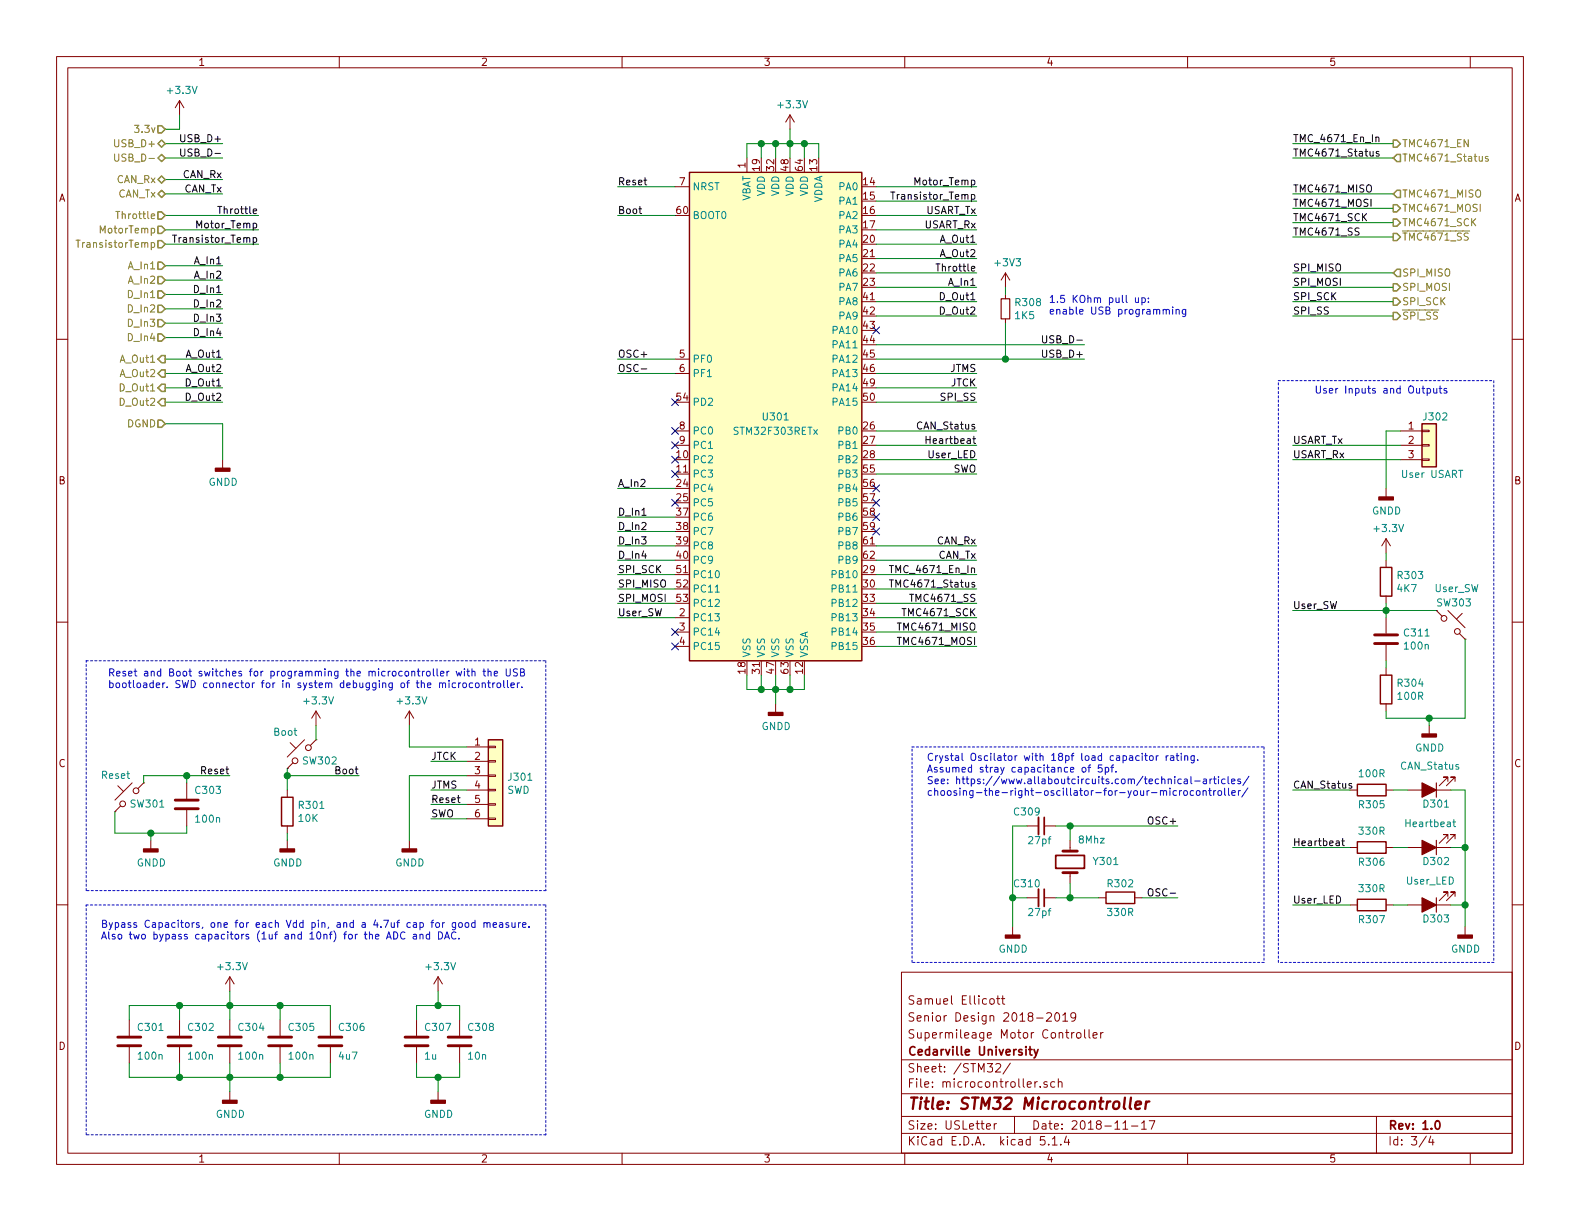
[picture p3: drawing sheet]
<svg xmlns="http://www.w3.org/2000/svg" width="279mm" height="216mm" viewBox="0 0 279 216" stroke-linecap="round" stroke-linejoin="round" font-family="sans-serif">
<g fill="none" stroke="#840000" stroke-width=".18">
<path d="M10 10h259.4v195.9h-259.4zM12 12h255.4v191.9h-255.4zM31.7 17.8v2.5M31.7 17.8l-.7 1.3M31.7 17.8l.8 1.3M60 10v2M110 10v2M160 10v2M210 10v2M260 10v2M119.4 33h2.5M132.1 27.9v2.6"/>
<path d="M139.7 20.3l-.8 1.3M139.7 20.3v2.6M139.7 20.3l.8 1.3M10 60h2M177.8 48.3v2.5M177.8 52.1v.7M177.8 56.4v.8M177.8 48.3l-.8 1.2M177.8 48.3l.8 1.2M267.4 60h2M119.4 76.2h2.5M119.4 78.7h2.5"/>
<path d="M119.4 63.5h2.5M119.4 66h2.5M247.6 76.2h3.9M247.6 78.7h3.9M251.5 78.6h1.2v.3h-1.2zM251.5 76.1h1.2v.2h-1.2zM39.4 81.3v1.5M245.1 86.4v1.5M245.1 95.3v2.5M245.1 99.1v1.2M245.1 95.3l-.8 1.2M245.1 95.3l.8 1.2"/>
<path d="M247.6 81.3h3.9M251.5 81.2h1.2v.2h-1.2zM10 110h2M119.4 109.2h2.5M119.4 111.8h2.5M119.4 114.3h2.5M245.1 105.4v1.3M245.1 109.2v2.8M245.1 114v2.8M245.1 118.1v1.3M254 108l1 1M254 108h.1"/>
<path d="M256 108l3.1 3M258.1 112l1 1M258.6 108.5l-1 1M259.1 113h.1M267.4 110h2M20.8 138.9l1 1.1M23.4 138.4l-3.1 3.1M25.4 138.4l-1 1M25.4 138.4h.1M33 138.4v2.8M50.8 135.9h.1M50.8 139.7v1.3"/>
<path d="M51.3 131.3l1 1M51.8 134.9l-1 1M53.8 130.8l-3 3.1M55.9 130.8l-1 1M55.9 130.8h.1M55.9 125.7l-.8 1.3M55.9 125.7v2.6M55.9 125.7l.7 1.3M72.4 125.7l-.8 1.3M72.4 125.7v2.6M72.4 125.7l.8 1.3M82.5 132.1h3.9"/>
<path d="M82.5 134.6h3.9M82.5 137.2h3.9M82.5 139.7h3.9M86.4 139.6h1.2v.2h-1.2zM86.4 137h1.2v.3h-1.2zM86.4 134.5h1.2v.2h-1.2zM86.4 132h1.2v.2h-1.2zM137.2 124.5v1.5M238.8 139.7h1.2M245.1 124.5v1.2M245.1 139.7h1.3M248.9 139.7h7.6"/>
<path d="M252.7 128.3v1.5M256 138.2v-.8h-.7h.7l-1.5 1.5M257.3 138.2v-.8h-.8h.8l-1.5 1.5M10 160h2M20.3 143.5h.1M21.3 142.5l-1 1M26.7 148.6v1.5M33 143.3v2.8M50.8 146.1v1.2M50.8 148.6v1.5M72.4 148.6v1.5M82.5 142.2h3.9"/>
<path d="M82.5 144.8h3.9M86.4 144.7h1.2v.2h-1.2zM86.4 142.1h1.2v.3h-1.2zM181.6 158.8h2M181.6 146.1h2M184.7 158.8h2M184.7 146.1h2M189.2 148.6v1.9M189.2 154.3v1.9M194.3 158.8h1.3M200.7 158.8h1.2M238.8 149.9h1.2"/>
<path d="M245.1 149.9h1.3M248.9 149.9h7.6M256 158.5v-.8h-.7h.7l-1.5 1.6M256 148.3v-.7h-.7h.7l-1.5 1.5M257.3 158.5v-.8h-.8h.8l-1.5 1.6M257.3 148.3v-.7h-.8h.8l-1.5 1.5M267.4 160h2M40.6 172.7v2.6M40.6 172.7l-.7 1.3M40.6 172.7l.8 1.3M77.5 172.7v2.6M77.5 172.7l-.8 1.3"/>
<path d="M77.5 172.7l.7 1.3M159.4 171.9h108v32h-108zM175.1 176.7l.2-.1 .4 .1v.7l-.2 .2-.4-.2zM176.2 176.6h.6M176.5 176.1v1.3l.3 .2M177.1 176.6h.6M177.3 176.1v1.3l.4 .2M179.1 163.8v1.6M185.1 179.2l.2-.1h.3l.3 .1 .1 .3-1 1.1h1M186.7 179.1h.2a.8 .8 0 0 1 .5 .7 .8 .8 0 0 1-.5 .8 1 1 0 0 1-.2-1.5zM187.9 179.5l.5-.4v1.5M190.2 179.7l-.3 .3-.4-.1-.1-.2v-.4l.1-.2h.4l.2 .1a1.19 1.19 0 0 1-.2 1.3l-.4 .1"/>
<path d="M238.8 160h1.2M245.1 160h1.3M248.9 160h7.6M259.1 163.8v1.6M22.9 180.3v2.8M22.9 185.2v2.8M31.7 180.3v2.8M31.7 185.2v2.8M40.6 180.3v2.8M40.6 185.2v2.8M40.6 193v1.6M49.5 180.3v2.8"/>
<path d="M49.5 185.2v2.8M58.4 180.3v2.8M58.4 185.2v2.8M73.7 180.3v2.8M73.7 185.2v2.8M77.5 193v1.6M81.3 180.3v2.8M81.3 185.2v2.8M159.4 197.4h108M159.4 193.4h108M159.4 187.4h108M174.4 199.2l.8-.2-.1-.2-.4-.1-.3 .2 .1 .7h.6"/>
<path d="M175.8 198.7v1M176.1 188.2l.2-.1h.4l.2 .1 .1 .3-1 1.1h1M176.2 198.7l-.3 .1-.1 .2M178.7 188l-1.3 1.9M179.4 197.4v3M183.4 191.3l-.4 .2M183.9 192.1v.2M185.2 191.3a.37 .37 0 0 0-.6 .2l.1 .2 .5 .1v.2l-.2 .3-.4-.1M186.5 191.3h-.4l-.3 .2 .1 .6 .2 .2 .4-.1M187.1 191.4l.1-.1a.37 .37 0 0 1 .6 .2v.8M187.1 190.8v1.5M187.9 180.6h.9"/>
<path d="M189.9 182.6l-.4 .3M190.4 182.7l.3-.1 .4 .1v.7l-.2 .2-.5-.2zM191.8 182.1v1.3l.2 .2M192.6 182.1v1.3l.2 .2M193.3 183.1l.7-.2-.1-.2-.4-.1-.2 .2 .1 .7h.5M194.6 182.6v1M195.1 182.6l-.5 .3M198.6 199.7h.8M200.1 199.1h1.1M201.9 198.6l.4-.4v1.5M201.9 199.7h.8M203.2 198.2h1l-.6 1.5"/>
<path d="M243.4 197.4v6.5M60 203.9v2M110 203.9v2M159.4 200.4h108M160 203.9v2M184.7 201h-.7l-.1 .7 .2-.2 .6 .1 .1 .2-.1 .5-.2 .2-.6-.2M185.4 202.3v.2M186.1 201.4l.4-.4v1.5M186.1 202.5h.8M187.6 202.3v.2M188.6 200.9l-.4 1.1h1M189 201.5v1"/>
<path d="M210 203.9v2M252.2 200.9l-1.2 1.9M253 200.9l-.3 1.1h.9M253.4 201.5v1M260 203.9v2"/>
<circle cx="255.3" cy="109.3" r=".51"/>
<circle cx="257.7" cy="111.7" r=".51"/>
<circle cx="24.1" cy="139.8" r=".51"/>
<circle cx="52.2" cy="134.5" r=".51"/>
<circle cx="54.5" cy="132.2" r=".51"/>
<circle cx="21.7" cy="142.1" r=".51"/>
</g>
<path d="M184.7 144.5v3.1M184.7 157.2v3.1M186.7 151.3h5.1v2.2h-5.1zM181.9 185.6h.6M182.1 185.1v1.3l.4 .2M182.9 185.6l.3 1M183.6 185.6l-.5 1.3-.2 .2M253.9 198.3l.2-.1a.81 .81 0 0 1 .6 .6 .81 .81 0 0 1-.3 .8l-.1 .1a.79 .79 0 0 1-.4-1.4z" fill="none" stroke="#840000" stroke-width=".3"/>
<path d="M200 194.1l-.2 1.7 .2 .3M200.8 195.4l1-.2-.1-.4h-.6l-.3 .2v1l.2 .1 .6-.1M202.7 194.8l-.2 1.3M203.3 194.8a.54 .54 0 0 0-.7 .3" fill="none" stroke="#840000" stroke-width=".41"/>
<g fill="none" stroke="#840000" stroke-width=".51">
<path d="M243.1 113.8h4M243.1 112.3h4M31 143h4.1M31 141.5h4.1M188 154.3h2.5M188 150.5h2.5M20.8 184.9h4.1M20.8 183.4h4.1M29.7 184.9h4.1M29.7 183.4h4.1M38.6 184.9h4.1M38.6 183.4h4.1"/>
<path d="M47.5 184.9h4.1M47.5 183.4h4.1M56.4 184.9h4.1M56.4 183.4h4.1M71.6 184.9h4.1M71.6 183.4h4.1M79.2 184.9h4.1M79.2 183.4h4.1"/>
</g>
<path d="M121.9 30.5h30.5v86.3h-30.5zM251.5 74.9h2.5v7.7h-2.5zM244.1 100.3h2v5.1h-2zM244.1 119.4h2v5.1h-2zM86.4 130.8h2.5v15.3h-2.5zM240 138.7h5.1v2h-5.1zM49.8 141h2v5.1h-2zM195.6 157.7h5.1v2.1h-5.1zM240 159h5.1v2h-5.1zM240 148.8h5.1v2.1h-5.1z" fill="none" stroke="#840000" stroke-width=".25"/>
<g fill="#840000" stroke="#840000" stroke-width=".25">
<path d="M251.5 129.8h2.5v.5h-2.5z"/>
<path d="M177.8 165.4h2.5v.5h-2.5z"/>
<path d="M243.8 87.9h2.6v.5h-2.6z"/>
<path d="M38.1 82.8h2.5v.5h-2.5z"/>
<path d="M76.2 194.6h2.5v.5h-2.5z"/>
<path d="M39.4 194.6h2.5v.5h-2.5z"/>
<path d="M71.1 150.1h2.6v.5h-2.6z"/>
<path d="M135.9 126h2.5v.5h-2.5z"/>
<path d="M49.5 150.1h2.6v.5h-2.6z"/>
<path d="M25.4 150.1h2.5v.5h-2.5z"/>
<path d="M257.8 165.4h2.5v.5h-2.5z"/>
</g>
<path d="M183.6 144.5v3.1M183.6 157.2v3.1" fill="none" stroke="#840000" stroke-width=".33"/>
<g fill="#ffffc2" stroke="#ffffc2" stroke-width=".18">
<path d="M251.5 74.9h2.5v7.7h-2.5z"/>
<path d="M121.9 30.5h30.5v86.3h-30.5z"/>
<path d="M86.4 130.8h2.5v15.3h-2.5z"/>
</g>
<path d="M126.5 104.7h.7M256.9 145.3h.5M257.1 144.9v1.1l.3 .2" fill="none" stroke="#008484" stroke-width=".18"/>
<path d="M177 52.8h1.6v3.6h-1.6zM254 138.4v2.6M254 148.6v2.5M254 158.8v2.5" fill="none" stroke="#840000" stroke-width=".2"/>
<g fill="#840000" stroke="#840000" stroke-width=".2">
<path d="M251.5 158.8l2.5 1.2-2.5 1.3z"/>
<path d="M251.5 148.6l2.5 1.3-2.5 1.2z"/>
<path d="M251.5 138.4l2.5 1.3-2.5 1.3z"/>
</g>
<g fill="none" stroke="#0000c2" stroke-width=".18" stroke-dasharray=".4 .4">
<path d="M226.1 67.3h38.1M264.2 67.3v102.9M15.2 116.8h81.3M96.5 116.8v40.7M161.3 132.1h62.2M223.5 132.1v38.1M15.2 157.5v-40.7M96.5 157.5h-81.3M15.2 160h81.3M96.5 160v40.7M161.3 170.2v-38.1M223.5 170.2h-62.2"/>
<path d="M226.1 170.2v-102.9M264.2 170.2h-38.1M15.2 200.7v-40.7M96.5 200.7h-81.3"/>
</g>
<g fill="none" stroke="#008400" stroke-width=".18">
<path d="M29.2 34.3h10.2M29.2 31.8h10.2M29.2 38.1h16.5M29.2 25.4h10.2M29.2 27.9h10.2M31.7 20.3v2.6h-2.5M109.2 38.1h10.2M109.2 33h10.2M132.1 27.9v-2.5h12.7v2.5M134.6 25.4v2.5M137.2 25.4v2.5M139.7 22.9v5"/>
<path d="M142.2 25.4v2.5M154.9 38.1h17.8M154.9 33h17.8M154.9 35.6h17.8M228.6 34.3h17.8M228.6 25.4h17.8M228.6 27.9h17.8M228.6 36.8h17.8M228.6 39.4h17.8M29.2 54.6h10.2M29.2 57.2h10.2M29.2 59.7h10.2"/>
<path d="M29.2 52.1h10.2M29.2 40.6h16.5M29.2 43.2h16.5M29.2 49.5h10.2M29.2 47h10.2M154.9 55.9h17.8M154.9 53.3h17.8M154.9 48.3h17.8M154.9 40.6h17.8M154.9 43.2h17.8M154.9 50.8h17.8M154.9 45.7h17.8"/>
<path d="M177.8 50.8v1.3M177.8 57.2v6.3M228.6 55.9h17.8M228.6 53.3h17.8M228.6 48.3h17.8M228.6 50.8h17.8M228.6 41.9h17.8M29.2 71.1h10.2M29.2 68.6h10.2M29.2 66h10.2M29.2 63.5h10.2M29.2 74.9h10.2v6.4"/>
<path d="M109.2 66h10.2M109.2 63.5h10.2M154.9 76.2h17.8M154.9 78.7h17.8M154.9 71.1h17.8M154.9 68.6h17.8M154.9 66h17.8M154.9 63.5h36.9M154.9 61h36.9M228.6 78.7h19M247.6 76.2h-2.5v10.2M109.2 96.5h10.2"/>
<path d="M109.2 99.1h10.2M109.2 91.4h10.2M109.2 94h10.2M109.2 86.4h10.2M154.9 81.3h17.8M154.9 96.5h17.8M154.9 99.1h17.8M154.9 83.8h17.8M228.6 81.3h19M245.1 97.8v1.3M109.2 101.6h10.2M109.2 106.7h10.2"/>
<path d="M109.2 104.1h10.2M109.2 109.2h10.2M132.1 119.4v2.5h10.1v-2.5M134.6 119.4v2.5M137.2 119.4v5.1M139.7 119.4v2.5M154.9 101.6h17.8M154.9 106.7h17.8M154.9 104.1h17.8M154.9 114.3h17.8M154.9 111.8h17.8M154.9 109.2h17.8"/>
<path d="M228.6 108h25.4M245.1 106.7v2.5M245.1 116.8v1.3M259.1 113v14h-14v-1.3M33 137.2v1.2M40.6 137.2h-15.2v1.2M50.8 137.2h12.7M50.8 135.9v3.8M55.9 128.3v2.5M72.4 128.3v3.8h10.1M76.2 139.7h6.3M76.2 134.6h6.3"/>
<path d="M82.5 137.2h-10.1v11.4M228.6 139.7h10.2M246.4 139.7h2.5M252.7 127v1.3M256.5 139.7h2.6v24.1M20.3 143.5v3.8h12.7v-1.2M26.7 147.3v1.3M50.8 147.3v1.3M76.2 142.2h6.3M76.2 144.8h6.3M179.1 158.8h2.5M181.6 146.1h-2.5v17.7"/>
<path d="M186.7 158.8h7.6M186.7 146.1h21.6M189.2 146.1v2.5M189.2 156.2v2.6M201.9 158.8h6.4M228.6 149.9h10.2M246.4 149.9h2.5M256.5 149.9h2.6M31.7 177.8v2.5M40.6 175.3v5M49.5 177.8v2.5M77.5 175.3v2.5"/>
<path d="M228.6 160h10.2M246.4 160h2.5M256.5 160h2.6M22.9 180.3v-2.5h35.5v2.5M22.9 188v2.5h35.5v-2.5M31.7 188v2.5M40.6 188v5M49.5 188v2.5M73.7 180.3v-2.5h7.6v2.5M73.7 188v2.5h7.6v-2.5M77.5 190.5v2.5"/>
</g>
<g fill="none" stroke="#848400" stroke-width=".25">
<path d="M27.9 22.2h.7l.6 .7-.6 .6h-.7zM27.9 25.4l.7-.6 .6 .6-.6 .6zM27.9 37.5h.7l.6 .6-.6 .6h-.7zM27.9 34.3l.7-.6 .6 .6-.6 .6zM27.9 31.8l.7-.7 .6 .7-.6 .6zM27.9 27.9l.7-.6 .6 .6-.6 .7zM246.4 24.8h.6l.6 .6-.6 .6h-.6zM246.4 36.2h.6l.6 .6-.6 .7h-.6zM246.4 38.7h.6l.6 .7-.6 .6h-.6zM247 27.3h.6v1.3h-.6l-.6-.7zM247 33.7h.6v1.2h-.6l-.6-.6zM27.9 59.1h.7l.6 .6-.6 .6h-.7z"/>
<path d="M27.9 56.5h.7l.6 .7-.6 .6h-.7zM27.9 54h.7l.6 .6-.6 .6h-.7zM27.9 51.4h.7l.6 .7-.6 .6h-.7zM27.9 48.9h.7l.6 .6-.6 .7h-.7zM27.9 46.4h.7l.6 .6-.6 .6h-.7zM27.9 40h.7l.6 .6-.6 .7h-.7zM27.9 42.5h.7l.6 .7-.6 .6h-.7zM246.4 41.3h.6l.6 .6-.6 .6h-.6zM246.4 55.2h.6l.6 .7-.6 .6h-.6zM246.4 50.2h.6l.6 .6-.6 .6h-.6zM246.4 52.7h.6l.6 .6-.6 .7h-.6zM247 47.6h.6v1.3h-.6l-.6-.6z"/>
<path d="M27.9 74.3h.7l.6 .6-.6 .7h-.7zM27.9 71.1l.7-.6h.6v1.3h-.6zM27.9 68.6l.7-.7h.6v1.3h-.6zM27.9 66l.7-.6h.6v1.3h-.6zM27.9 63.5l.7-.6h.6v1.2h-.6z"/>
</g>
<path d="M20.3 27.2v1.1l.2 .2 .4-.1 .1-.1v-1.1M20.5 37.4h.7M259.6 24.7v1.3l-.7-1.3v1.3M260.4 39.2l.6 .7M261 38.7l-.8 .7M261 33.8l.3-.2a.45 .45 0 0 1 .5 .4v.4l-.2 .4h-.4a.92 .92 0 0 1-.2-1zM261.7 36.1v1.3M263.1 27.7h-.3l-.1 .1v.2l.4 .1v.3h-.4M13.4 42.5h.8M26.7 43l.4-.1 .3 .2-.2 .6h-.5M259.6 41.3l-.4-.1-.3 .3 .1 .3 .6 .2v.3l-.2 .2-.5-.1" fill="none" stroke="#848400" stroke-width=".18"/>
<g fill="none" stroke="#000" stroke-width=".18">
<path d="M32 26.3v1.1l.2 .2h.4l.1-.2v-1.1M38.5 36.5h.7M113 36.9h.5M113.2 36.5v1.1l.3 .2M157.5 34h.7M171.8 34.4h.3l.3 .2-.1 .6h-.5M241.1 38.3l.6 .7M241.7 37.8l-.8 .7M241.7 32.9l.3-.2a.45 .45 0 0 1 .5 .4v.4l-.2 .4h-.4a.92 .92 0 0 1-.2-1zM242.4 35.2v1.3M243.3 24.4l.2-.2 .3 .1v.8M243.8 26.8h-.3l-.1 .1v.2l.4 .2v.3h-.4"/>
<path d="M30.5 41.6h.7M44.8 42.1l.3-.1 .3 .2-.1 .6h-.5M165.5 46.7h.7M184.4 59.4v1l.2 .2h.4l.1-.2v-1M240.3 40.4l-.4-.1-.3 .3 .1 .3 .6 .2v.4l-.2 .1-.5-.1M113.4 65.2h1M163.8 77.1v1.3M163.8 77.7h.7M113.5 91.1h.7M157.3 100h.7M157.3 102.5h.7M157.6 102.5v1.3"/>
<path d="M158.7 112.7h.7M158.7 110.2h.7M159.5 107.6h.7M160.8 105.1h.8M239 138.6l-.3-.1-.2 .2 .1 .2 .4 .1v.3h-.5M203.1 157.3l.3-.2a.44 .44 0 0 1 .5 .5l-.1 .6-.2 .2h-.4a1 1 0 0 1-.1-1.1zM237.3 148.7h.4M237.4 148.3v1.1l.3 .1"/>
</g>
<g fill="none" stroke="#0000c2" stroke-width=".18">
<path d="M200.8 52.7v.7l.3 .1 .2-.1M201.3 52.7v.8M201.9 52.7h.4l.2 .2-.1 .5h-.5M201.9 52.7v1.2M203.1 53.4v.1M203.1 52.7v.1M206.2 54.9l.2-.2 .3 .1 .1 .7M207.4 54.3v.1M207.4 54.7v.8M208 54.8l.2-.1 .3 .1v.7M208 54.7v.8M209.7 54.7l-.1 1.2-.2 .1-.3-.1"/>
<path d="M209.7 54.8l-.4-.1-.2 .2 .1 .6h.5M252.4 68.7h.3l.3 .2-.1 .6h-.5M252.4 68.7v1.3M253.5 68.7l.1 .8h.3l.2-.1M254.1 68.7v.8M254.5 68.7h.5M254.7 68.2v1.1l.3 .2M255.8 68.7h-.3l-.2 .2 .1 .1 .4 .2v.3h-.5M77.9 119.1l.6-.1-.1-.3h-.3l-.2 .2 .1 .6h.4M79 118.7v.8M79.4 118.7l-.4 .2M80.7 118.7l.2 .8 .3-.6 .2 .6 .2-.8"/>
<path d="M82.1 118.3v.1M82.1 118.7v.8M82.5 118.7h.5M82.7 118.3v1.1l.3 .1M83.5 118.8l.1-.1h.3l.1 .8M83.5 118.3v1.2M85.4 118.7h.5M85.6 118.3v1.1l.3 .1M86.3 118.8l.2-.1h.3v.8M86.3 118.3v1.2M87.4 119.1l.6-.1-.1-.3h-.3l-.2 .2 .1 .6h.4M89.5 118.3v1l.2 .2h.4l.1-.2v-1"/>
<path d="M91.5 118.3h-.5l-.2 .1v.3l.6 .3 .1 .3-.2 .2h-.5M92 118.9l.6-.1 .1-.2v-.2l-.7-.1v1.2h.5l.2-.1 .1-.3-.3-.2M77.7 120.9l.2-.1h.3l.1 .8M78.3 120.9l.1-.1h.3l.1 .8M79.4 120.3v.1M79.4 120.8v.8M80.6 120.8h-.4l-.2 .2 .1 .5h.5M81.1 120.8v.8M81.5 120.8l-.4 .2M81.9 120.8h.3l.3 .2-.1 .5-.3 .1-.2-.1zM83.6 120.8h-.4l-.2 .2 .1 .5h.5M84.2 120.8h.3l.2 .2-.1 .5-.3 .1-.2-.1z"/>
<path d="M85.3 120.9l.1-.1h.4v.8M85.3 120.8v.8M86.2 120.8h.5M86.4 120.3v1.1l.3 .2M87.1 120.8v.8M87.5 120.8l-.4 .2M88 120.8h.3l.2 .2-.1 .5-.3 .1-.2-.1zM89.1 120.3v1.1l.2 .2M89.7 120.3v1.1l.2 .2M90.3 121.2l.7-.1-.1-.3h-.4l-.2 .1 .1 .6h.5M91.5 120.8v.8M91.9 120.8l-.4 .2"/>
<path d="M92.3 121.5v.1M191.5 135.7h.3l.2 .2-.1 .6h-.3l-.3-.2zM192.4 135.7h.5M192.9 135.3l-.3 .1v1.1M194.9 135.3h-.6l-.1 .6 .2-.2 .5 .2v.5l-.2 .1-.5-.1M195.5 135.7h.3l.3 .2-.2 .6h-.4M195.5 135.7v1.3M196.4 135.7h.5M196.9 135.3l-.3 .1v1.1M197.3 136.4v.1M202 133.2v.1M202 133.6v.9"/>
<path d="M202.4 133.6h.5M202.6 133.2v1.1l.3 .2M203.4 133.7l.3-.1 .2 .3-.1 .5-.3 .1-.2-.2zM204.5 133.6v.9M204.8 133.6l-.3 .3M205.2 139.9l.2-.1 .3 .1v.7M205.7 140l.2-.2 .3 .1 .1 .7M206.2 133.6v.9M206.6 133.6l-.4 .3M206.9 139.8v.8M207 133.7h.5l.1 .8M207.6 133.9l-.5 .1-.1 .2v.2h.6"/>
<path d="M208 133.6h.5M208.1 139.9l-.4-.1-.3 .2 .2 .6h.5M208.2 133.2v1.1l.3 .2M208.6 139.8v.8M208.9 133.2v.1M208.9 137.8l-.4-.1-.2 .3 .1 .5h.5M208.9 133.6v.9M208.9 139.8l-.3 .2M209.4 137.8h.5l.1 .8M209.4 139.9l.3-.1 .3 .2-.1 .6h-.4l-.1-.1zM209.5 133.8l.2-.2 .3 .1v.8M209.5 133.6v.9"/>
<path d="M210 138l-.5 .1-.1 .2v.2h.6M210.6 137.3v1.1l.2 .2M211.1 139.9l-.4-.1-.2 .2 .1 .6h.5M211.2 133.6l-.1 1.2-.2 .1-.3-.1M211.2 133.7l-.4-.1-.2 .3 .1 .5h.5M211.3 138.1h.9M211.7 139.9l.3-.1 .2 .1v.5l-.1 .2h-.3l-.2-.1zM211.8 134.3v.2M212.8 139.9l.1-.1 .3 .1 .1 .7M212.8 139.8v.8M212.8 137.8h.5l.1 .8M213.4 138l-.5 .1-.1 .2 .1 .3 .5-.1"/>
<path d="M213.7 139.8h.5M213.9 139.4v1.1l.3 .1M214 137.7v.9M214.3 137.7l-.3 .3M214.6 137.7h.5M214.6 139.8v.8M214.8 137.3v1.1l.3 .2M215 139.8l-.4 .2M215.5 137.3v.1M215.5 139.9l.3-.1 .2 .1v.5l-.1 .2h-.3l-.2-.1zM215.5 137.7v.9M216.6 139.4v1.1l.1 .1"/>
<path d="M216.6 137.8l-.3-.1-.3 .3 .2 .5h.4M217.2 137.3v1.1l.1 .2M217.2 139.4v1.1l.2 .1M217.8 138.2l.6-.2-.1-.2-.3-.1-.2 .2v.6h.5M219 139.8v.8M219.4 137.8l-.4-.1-.1 .2v.2l.5 .1v.3h-.5M219.4 139.8l-.3 .1-.1 .1M220.7 139.3l-1.1 1.6M220.9 137.3l-1.1 1.6M217.8 140.2l.6-.1v-.2l-.4-.1-.2 .2 .1 .6h.5M68.4 166l.4-1.2 .4 1.2M68.5 165.7h.6"/>
<path d="M69.6 164.8a.64 .64 0 0 1 .7 .6 .64 .64 0 0 1-.7 .6zM71.6 164.9a.6 .6 0 0 0-.8 .4 .6 .6 0 0 0 .6 .7l.2-.1M73.1 165.3h.5l.1 .7M73.7 165.5l-.5 .1-.1 .1 .1 .3h.5M74.3 165.3l.1-.1 .4 .1v.7M74.3 165.2v.8M76 165.3l-.4-.1-.2 .2 .1 .6h.5M76 164.8v1.2M77.5 164.8a.64 .64 0 0 1 .8 .6 .64 .64 0 0 1-.8 .6zM78.6 163.1l-.3 .3M78.6 166l.4-1.2 .5 1.2M78.7 165.7h.6"/>
<path d="M80.6 163.1v1.1l-.3 .2-.3-.1M80.6 163.2l-.4-.1-.2 .3 .1 .5h.5M80.6 164.9a.6 .6 0 0 0-.8 .4 .6 .6 0 0 0 .6 .7l.2-.1M81.2 163.3l.1-.2 .4 .2 .1 .5-.2 .1-.3 .1-.1-.1zM81.2 165.9v.1M82.4 163.2l.3-.1 .2 .2-.1 .6-.3 .1-.3-.2zM84 163.2l-.4-.1-.2 .3 .1 .5h.5M84 162.7v1.3M85.6 163.3l.2-.2 .3 .1v.8M85.6 163.1v.9M86.1 163.3l.2-.2 .3 .1 .1 .8M87.2 163.6l.6-.2v-.2l-.4-.1-.2 .2 .1 .6h.5"/>
<path d="M88.4 163.2h.4l.1 .8M88.9 163.4l-.4 .1-.2 .2 .2 .3 .4-.1M89.9 163.2l-.3-.1-.1 .2v.2l.4 .1v.3h-.4M90.5 163.1l.1 .8 .3 .1 .2-.1M91.1 163.1v.9M91.7 163.1v.9M92 163.1l-.2 .1-.1 .2M92.4 163.6l.6-.2v-.2l-.4-.1-.2 .2 .1 .6h.5M93.5 163.9v.1"/>
</g>
<g fill="#008400" stroke="#008400" stroke-width=".25">
<circle cx="134.6" cy="121.9" r=".51"/>
<circle cx="77.5" cy="177.8" r=".51"/>
<circle cx="77.5" cy="190.5" r=".51"/>
<circle cx="177.8" cy="63.5" r=".51"/>
<circle cx="189.2" cy="146.1" r=".51"/>
<circle cx="189.2" cy="158.8" r=".51"/>
<circle cx="179.1" cy="158.8" r=".51"/>
<circle cx="31.8" cy="190.5" r=".51"/>
<circle cx="40.6" cy="190.5" r=".51"/>
<circle cx="49.5" cy="190.5" r=".51"/>
<circle cx="31.8" cy="177.8" r=".51"/>
<circle cx="26.7" cy="147.3" r=".51"/>
<circle cx="252.7" cy="127" r=".51"/>
<circle cx="33" cy="137.2" r=".51"/>
<circle cx="137.2" cy="121.9" r=".51"/>
<circle cx="142.2" cy="25.4" r=".51"/>
<circle cx="245.1" cy="108" r=".51"/>
<circle cx="139.7" cy="25.4" r=".51"/>
<circle cx="137.2" cy="25.4" r=".51"/>
<circle cx="134.6" cy="25.4" r=".51"/>
<circle cx="49.5" cy="177.8" r=".51"/>
<circle cx="259.1" cy="160" r=".51"/>
<circle cx="50.8" cy="137.2" r=".51"/>
<circle cx="259.1" cy="149.9" r=".51"/>
<circle cx="40.6" cy="177.8" r=".51"/>
<circle cx="139.7" cy="121.9" r=".51"/>
</g>
<g fill="none" stroke="#000084" stroke-width=".18">
<path d="M154.3 57.8l1.2 1.2M155.5 57.8l-1.2 1.2M118.8 70.5l1.2 1.2M118.8 75.6l1.2 1.2M118.8 78.1l1.2 1.2M120 70.5l-1.2 1.2M120 75.6l-1.2 1.2M120 78.1l-1.2 1.2M118.8 80.7l1.2 1.2M118.8 83.2l1.2 1.2M118.8 88.3l1.2 1.2M120 80.7l-1.2 1.2"/>
<path d="M120 83.2l-1.2 1.2M120 88.3l-1.2 1.2M154.3 93.4l1.2 1.2M154.3 90.8l1.2 1.2M154.3 88.3l1.2 1.2M154.3 85.8l1.2 1.2M155.5 93.4l-1.2 1.2M155.5 90.8l-1.2 1.2M155.5 88.3l-1.2 1.2M155.5 85.8l-1.2 1.2M118.8 113.7l1.2 1.2M118.8 111.2l1.2 1.2"/>
<path d="M120 113.7l-1.2 1.2M120 111.2l-1.2 1.2"/>
</g>
<text font-size="2.8" fill="#840000" x="160.4" y="196.2">Title: STM32 Microcontroller</text>
<g font-size="2.1" fill="#840000">
<text x="160.4" y="177.6">Samuel Ellicott</text>
<text x="160.4" y="183.6">Supermileage Motor Controller</text>
<text x="160.4" y="180.6">Senior Design 2018-2019</text>
<text x="160.4" y="189.6">Sheet: /STM32/</text>
<text x="160.4" y="186.6">Cedarville University</text>
<text x="160.4" y="192.3">File: microcontroller.sch</text>
<text x="160.4" y="202.5">KiCad E.D.A. kicad 5.1.4</text>
<text x="160.4" y="199.7">Size: USLetter</text>
<text x="182.4" y="199.7">Date: 2018-11-17</text>
<text x="245.4" y="199.7">Rev: 1.0</text>
<text x="245.4" y="202.5">Id: 3/4</text>
</g>
<g font-size="1.8" fill="#840000">
<text x="35" y="11.6">1</text>
<text x="85" y="11.6">2</text>
<text x="135" y="11.6">3</text>
<text x="185" y="11.6">4</text>
<text x="235" y="11.6">5</text>
<text x="131.8" y="29.7" transform="rotate(-90 131.8 29.7)">1</text>
<text x="10.4" y="35.6">A</text>
<text x="120.2" y="32.8">7</text>
<text x="134.4" y="30.2" transform="rotate(-90 134.4 30.2)">19</text>
<text x="136.9" y="30.2" transform="rotate(-90 136.9 30.2)">32</text>
<text x="139.4" y="30.2" transform="rotate(-90 139.4 30.2)">48</text>
<text x="142" y="30.2" transform="rotate(-90 142 30.2)">64</text>
<text x="144.5" y="30.2" transform="rotate(-90 144.5 30.2)">13</text>
<text x="152.7" y="32.8">14</text>
<text x="152.7" y="35.3">15</text>
<text x="267.8" y="35.6">A</text>
<text x="119.7" y="37.8">60</text>
<text x="152.7" y="37.8">16</text>
<text x="152.7" y="40.4">17</text>
<text x="152.7" y="42.9">20</text>
<text x="152.7" y="45.5">21</text>
<text x="152.7" y="48">22</text>
<text x="152.7" y="50.5">23</text>
<text x="152.7" y="53.1">41</text>
<text x="152.7" y="55.6">42</text>
<text x="152.7" y="58.2">43</text>
<text x="120.2" y="63.2">5</text>
<text x="120.2" y="65.8">6</text>
<text x="152.7" y="60.7">44</text>
<text x="152.7" y="63.2">45</text>
<text x="152.7" y="65.8">46</text>
<text x="119.7" y="70.9">54</text>
<text x="152.7" y="68.3">49</text>
<text x="152.7" y="70.9">50</text>
<text x="120.2" y="75.9">8</text>
<text x="152.7" y="75.9">26</text>
<text x="249.1" y="75.9">1</text>
<text x="119.7" y="81">10</text>
<text x="119.7" y="83.6">11</text>
<text x="120.2" y="78.5">9</text>
<text x="152.7" y="78.5">27</text>
<text x="152.7" y="81">28</text>
<text x="152.7" y="83.6">55</text>
<text x="249.1" y="78.5">2</text>
<text x="249.1" y="81">3</text>
<text x="10.4" y="85.6">B</text>
<text x="119.7" y="86.1">24</text>
<text x="119.7" y="88.6">25</text>
<text x="152.7" y="86.1">56</text>
<text x="152.7" y="88.6">57</text>
<text x="267.8" y="85.6">B</text>
<text x="119.7" y="91.2">37</text>
<text x="119.7" y="93.7">38</text>
<text x="152.7" y="91.2">58</text>
<text x="152.7" y="93.7">59</text>
<text x="119.7" y="96.3">39</text>
<text x="119.7" y="98.8">40</text>
<text x="119.7" y="101.3">51</text>
<text x="152.7" y="101.3">29</text>
<text x="152.7" y="96.3">61</text>
<text x="152.7" y="98.8">62</text>
<text x="119.7" y="103.9">52</text>
<text x="119.7" y="106.4">53</text>
<text x="152.7" y="103.9">30</text>
<text x="152.7" y="106.4">33</text>
<text x="120.2" y="109">2</text>
<text x="120.2" y="111.5">3</text>
<text x="152.7" y="109">34</text>
<text x="152.7" y="111.5">35</text>
<text x="120.2" y="114">4</text>
<text x="131.8" y="119.1" transform="rotate(-90 131.8 119.1)">18</text>
<text x="134.4" y="119.1" transform="rotate(-90 134.4 119.1)">31</text>
<text x="136.9" y="119.1" transform="rotate(-90 136.9 119.1)">47</text>
<text x="139.4" y="119.1" transform="rotate(-90 139.4 119.1)">63</text>
<text x="142" y="119.1" transform="rotate(-90 142 119.1)">12</text>
<text x="152.7" y="114">36</text>
<text x="84" y="131.8">1</text>
<text x="10.4" y="135.6">C</text>
<text x="84" y="134.4">2</text>
<text x="84" y="136.9">3</text>
<text x="267.8" y="135.6">C</text>
<text x="84" y="139.4">4</text>
<text x="84" y="142">5</text>
<text x="84" y="144.5">6</text>
<text x="10.4" y="185.6">D</text>
<text x="267.8" y="185.6">D</text>
<text x="35" y="205.5">1</text>
<text x="85" y="205.5">2</text>
<text x="135" y="205.5">3</text>
<text x="185" y="205.5">4</text>
<text x="235" y="205.5">5</text>
</g>
<g font-size="1.8" fill="#008484">
<text x="29.8" y="16.6">+3.3V</text>
<text x="137.7" y="19.2">+3.3V</text>
<text x="122.4" y="33.7">NRST</text>
<text x="132.7" y="35.8" transform="rotate(-90 132.7 35.8)">VBAT</text>
<text x="135.3" y="34.7" transform="rotate(-90 135.3 34.7)">VDD</text>
<text x="137.8" y="34.7" transform="rotate(-90 137.8 34.7)">VDD</text>
<text x="140.3" y="34.7" transform="rotate(-90 140.3 34.7)">VDD</text>
<text x="142.9" y="34.7" transform="rotate(-90 142.9 34.7)">VDD</text>
<text x="145.4" y="36" transform="rotate(-90 145.4 36)">VDDA</text>
<text x="148.5" y="33.7">PA0</text>
<text x="122.4" y="38.7">BOOT0</text>
<text x="148.5" y="36.2">PA1</text>
<text x="148.5" y="38.7">PA2</text>
<text x="148.5" y="41.3">PA3</text>
<text x="148.5" y="43.8">PA4</text>
<text x="148.5" y="46.4">PA5</text>
<text x="176.1" y="47.1">+3V3</text>
<text x="148.5" y="48.9">PA6</text>
<text x="148.5" y="51.4">PA7</text>
<text x="148.5" y="54">PA8</text>
<text x="147.5" y="59.1">PA10</text>
<text x="148.5" y="56.5">PA9</text>
<text x="179.6" y="56.4">1K5</text>
<text x="179.7" y="54.1">R308</text>
<text x="122.4" y="64.1">PF0</text>
<text x="147.5" y="61.6">PA11</text>
<text x="147.5" y="64.1">PA12</text>
<text x="122.4" y="71.8">PD2</text>
<text x="122.4" y="66.7">PF1</text>
<text x="147.5" y="66.7">PA13</text>
<text x="147.5" y="69.2">PA14</text>
<text x="147.5" y="71.8">PA15</text>
<text x="122.4" y="76.8">PC0</text>
<text x="130" y="76.9">STM32F303RETx</text>
<text x="135.1" y="74.3">U301</text>
<text x="148.5" y="76.8">PB0</text>
<text x="251.9" y="74.3">J302</text>
<text x="122.4" y="81.9">PC2</text>
<text x="122.4" y="79.4">PC1</text>
<text x="148.5" y="79.4">PB1</text>
<text x="148.5" y="81.9">PB2</text>
<text x="36.9" y="85.9">GNDD</text>
<text x="122.4" y="84.5">PC3</text>
<text x="122.4" y="87">PC4</text>
<text x="122.4" y="89.5">PC5</text>
<text x="148.5" y="84.5">PB3</text>
<text x="148.5" y="87">PB4</text>
<text x="148.5" y="89.5">PB5</text>
<text x="248" y="84.5">User USART</text>
<text x="122.4" y="92.1">PC6</text>
<text x="122.4" y="94.6">PC7</text>
<text x="148.5" y="92.1">PB6</text>
<text x="148.5" y="94.6">PB7</text>
<text x="242.6" y="91">GNDD</text>
<text x="243.2" y="94.1">+3.3V</text>
<text x="122.4" y="97.2">PC8</text>
<text x="122.4" y="99.7">PC9</text>
<text x="148.5" y="97.2">PB8</text>
<text x="148.5" y="99.7">PB9</text>
<text x="122.4" y="102.2">PC10</text>
<text x="122.4" y="104.8">PC11</text>
<text x="122.4" y="107.3">PC12</text>
<text x="147.5" y="102.2">PB10</text>
<text x="147.5" y="104.8">PB11</text>
<text x="147.5" y="107.3">PB12</text>
<text x="247.2" y="104.7">4K7</text>
<text x="247.3" y="102.4">R303</text>
<text x="253.7" y="104.7">User_SW</text>
<text x="254.2" y="107.2">SW303</text>
<text x="122.4" y="109.9">PC13</text>
<text x="122.4" y="112.4">PC14</text>
<text x="147.5" y="109.9">PB13</text>
<text x="147.5" y="112.4">PB14</text>
<text x="248.4" y="112.5">C311</text>
<text x="122.4" y="114.9">PC15</text>
<text x="132.7" y="116.3" transform="rotate(-90 132.7 116.3)">VSS</text>
<text x="135.3" y="116.3" transform="rotate(-90 135.3 116.3)">VSS</text>
<text x="137.8" y="116.3" transform="rotate(-90 137.8 116.3)">VSS</text>
<text x="140.3" y="116.3" transform="rotate(-90 140.3 116.3)">VSS</text>
<text x="142.9" y="116.3" transform="rotate(-90 142.9 116.3)">VSSA</text>
<text x="147.5" y="114.9">PB15</text>
<text x="248.5" y="114.9">100n</text>
<text x="53.9" y="124.6">+3.3V</text>
<text x="70.4" y="124.6">+3.3V</text>
<text x="247.3" y="121.4">R304</text>
<text x="247.3" y="123.7">100R</text>
<text x="48.5" y="130.1">Boot</text>
<text x="134.7" y="129.1">GNDD</text>
<text x="18" y="137.7">Reset</text>
<text x="53.7" y="135.2">SW302</text>
<text x="240.5" y="137.4">100R</text>
<text x="247.8" y="136.1">CAN_Status</text>
<text x="250.2" y="132.9">GNDD</text>
<text x="23.2" y="142.8">SW301</text>
<text x="34.7" y="140.4">C303</text>
<text x="53" y="143">R301</text>
<text x="89.6" y="140.4">SWD</text>
<text x="90.1" y="138">J301</text>
<text x="240.5" y="142.9">R305</text>
<text x="251.9" y="142.8">D301</text>
<text x="34.7" y="145.5">100n</text>
<text x="52.9" y="145.3">10K</text>
<text x="179.5" y="144.2">C309</text>
<text x="182" y="149.3">27pf</text>
<text x="190.8" y="149.1">8Mhz</text>
<text x="240.5" y="147.6">330R</text>
<text x="248.9" y="146.3">Heartbeat</text>
<text x="24.2" y="153.2">GNDD</text>
<text x="48.3" y="153.2">GNDD</text>
<text x="69.9" y="153.2">GNDD</text>
<text x="193.5" y="153">Y301</text>
<text x="240.5" y="153.1">R306</text>
<text x="251.9" y="153">D302</text>
<text x="179.5" y="156.9">C310</text>
<text x="182" y="162">27pf</text>
<text x="196" y="156.9">R302</text>
<text x="196" y="162">330R</text>
<text x="240.5" y="157.8">330R</text>
<text x="248.7" y="156.4">User_LED</text>
<text x="240.5" y="163.2">R307</text>
<text x="251.9" y="163.1">D303</text>
<text x="38.7" y="171.6">+3.3V</text>
<text x="75.5" y="171.6">+3.3V</text>
<text x="176.6" y="168.5">GNDD</text>
<text x="256.6" y="168.5">GNDD</text>
<text x="24.5" y="182.3">C301</text>
<text x="33.4" y="182.3">C302</text>
<text x="42.3" y="182.3">C304</text>
<text x="51.2" y="182.3">C305</text>
<text x="60.1" y="182.3">C306</text>
<text x="75.3" y="182.3">C307</text>
<text x="83" y="182.3">C308</text>
<text x="24.6" y="187.4">100n</text>
<text x="33.5" y="187.4">100n</text>
<text x="42.4" y="187.4">100n</text>
<text x="51.3" y="187.4">100n</text>
<text x="60" y="187.4">4u7</text>
<text x="75.2" y="187.4">1u</text>
<text x="82.9" y="187.4">10n</text>
<text x="38.2" y="197.7">GNDD</text>
<text x="75" y="197.7">GNDD</text>
</g>
<g font-size="1.8" fill="#848400">
<text x="24.2" y="23.5">3.3v</text>
<text x="20.7" y="26">USB_D+</text>
<text x="21.1" y="28.6">USB_D-</text>
<text x="247.9" y="26">TMC4671_EN</text>
<text x="247.9" y="28.6">TMC4671_Status</text>
<text x="20.6" y="32.4">CAN_Rx</text>
<text x="20.8" y="34.9">CAN_Tx</text>
<text x="247.9" y="34.9">TMC4671_MISO</text>
<text x="18.1" y="41.3">MotorTemp</text>
<text x="21.1" y="38.7">Throttle</text>
<text x="247.9" y="37.5">TMC4671_MOSI</text>
<text x="247.9" y="40">TMC4671_SCK</text>
<text x="14.3" y="43.8">TransistorTemp</text>
<text x="22.9" y="47.6">A_In1</text>
<text x="247.9" y="42.5">TMC4671_SS</text>
<text x="22.9" y="52.7">D_In1</text>
<text x="22.9" y="50.2">A_In2</text>
<text x="247.9" y="51.4">SPI_MOSI</text>
<text x="247.9" y="48.9">SPI_MISO</text>
<text x="247.9" y="54">SPI_SCK</text>
<text x="22.9" y="57.8">D_In3</text>
<text x="22.9" y="55.2">D_In2</text>
<text x="247.9" y="56.5">SPI_SS</text>
<text x="21.4" y="64.1">A_Out1</text>
<text x="22.9" y="60.3">D_In4</text>
<text x="21.4" y="71.8">D_Out2</text>
<text x="21.4" y="69.2">D_Out1</text>
<text x="21.4" y="66.7">A_Out2</text>
<text x="22.5" y="75.6">DGND</text>
</g>
<g font-size="1.8">
<text x="32.3" y="25.1">USB_D+</text>
<text x="32.8" y="27.7">USB_D-</text>
<text x="228.6" y="27.7">TMC4671_Status</text>
<text x="228.6" y="25.1">TMC_4671_En_In</text>
<text x="32.3" y="31.5">CAN_Rx</text>
<text x="32.5" y="34">CAN_Tx</text>
<text x="109.2" y="32.8">Reset</text>
<text x="158.4" y="35.3">Transistor_Temp</text>
<text x="162.1" y="32.8">Motor_Temp</text>
<text x="228.6" y="34">TMC4671_MISO</text>
<text x="35.1" y="40.4">Motor_Temp</text>
<text x="39.1" y="37.8">Throttle</text>
<text x="109.2" y="37.8">Boot</text>
<text x="163.4" y="40.4">USART_Rx</text>
<text x="163.6" y="37.8">USART_Tx</text>
<text x="228.6" y="41.7">TMC4671_SS</text>
<text x="228.6" y="39.1">TMC4671_SCK</text>
<text x="228.6" y="36.6">TMC4671_MOSI</text>
<text x="31.4" y="42.9">Transistor_Temp</text>
<text x="34.5" y="46.7">A_In1</text>
<text x="166.4" y="42.9">A_Out1</text>
<text x="166.4" y="45.5">A_Out2</text>
<text x="34.5" y="51.8">D_In1</text>
<text x="34.5" y="49.3">A_In2</text>
<text x="166.1" y="48">Throttle</text>
<text x="166.4" y="53.1">D_Out1</text>
<text x="167.9" y="50.5">A_In1</text>
<text x="228.6" y="53.1">SPI_SCK</text>
<text x="228.6" y="50.5">SPI_MOSI</text>
<text x="228.6" y="48">SPI_MISO</text>
<text x="34.5" y="54.4">D_In2</text>
<text x="34.5" y="56.9">D_In3</text>
<text x="34.5" y="59.4">D_In4</text>
<text x="166.4" y="55.6">D_Out2</text>
<text x="228.6" y="55.6">SPI_SS</text>
<text x="33.1" y="63.2">A_Out1</text>
<text x="33.1" y="65.8">A_Out2</text>
<text x="109.2" y="65.8">OSC-</text>
<text x="109.2" y="63.2">OSC+</text>
<text x="168" y="65.8">JTMS</text>
<text x="184.7" y="63.2">USB_D+</text>
<text x="185.2" y="60.7">USB_D-</text>
<text x="33.1" y="68.3">D_Out1</text>
<text x="33.1" y="70.9">D_Out2</text>
<text x="166.5" y="70.9">SPI_SS</text>
<text x="168.1" y="68.3">JTCK</text>
<text x="162.5" y="75.9">CAN_Status</text>
<text x="164.3" y="81">User_LED</text>
<text x="164.6" y="78.5">Heartbeat</text>
<text x="168.5" y="83.6">SWO</text>
<text x="228.6" y="81">USART_Rx</text>
<text x="228.6" y="78.5">USART_Tx</text>
<text x="109.2" y="86.1">A_In2</text>
<text x="109.2" y="91.2">D_In1</text>
<text x="109.2" y="93.7">D_In2</text>
<text x="109.2" y="101.3">SPI_SCK</text>
<text x="109.2" y="98.8">D_In4</text>
<text x="109.2" y="96.3">D_In3</text>
<text x="158.2" y="101.3">TMC_4671_En_In</text>
<text x="165.6" y="96.3">CAN_Rx</text>
<text x="165.8" y="98.8">CAN_Tx</text>
<text x="109.2" y="103.9">SPI_MISO</text>
<text x="109.2" y="106.4">SPI_MOSI</text>
<text x="158.6" y="103.9">TMC4671_Status</text>
<text x="161.6" y="106.4">TMC4671_SS</text>
<text x="228.6" y="107.7">User_SW</text>
<text x="109.2" y="109">User_SW</text>
<text x="159.5" y="111.5">TMC4671_MISO</text>
<text x="160.2" y="109">TMC4671_SCK</text>
<text x="159.5" y="114">TMC4671_MOSI</text>
<text x="35.8" y="136.9">Reset</text>
<text x="59.5" y="136.9">Boot</text>
<text x="76.2" y="134.4">JTCK</text>
<text x="76.2" y="142">Reset</text>
<text x="76.2" y="139.4">JTMS</text>
<text x="228.6" y="139.4">CAN_Status</text>
<text x="76.2" y="144.5">SWO</text>
<text x="203.4" y="145.8">OSC+</text>
<text x="228.6" y="149.6">Heartbeat</text>
<text x="203.9" y="158.5">OSC-</text>
<text x="228.6" y="159.8">User_LED</text>
</g>
<g font-size="1.8" fill="#0000c2">
<text x="185.4" y="53.6">1.5 KOhm pull up:</text>
<text x="185.4" y="55.6">enable USB programming</text>
<text x="232.4" y="69.6">User Inputs and Outputs</text>
<text x="19" y="119.6">Reset and Boot switches for programming the microcontroller with the USB</text>
<text x="19" y="121.7">bootloader. SWD connector for in system debugging of the microcontroller.</text>
<text x="163.8" y="134.5">Crystal Oscilator with 18pf load capacitor rating.</text>
<text x="163.8" y="136.6">Assumed stray capacitance of 5pf.</text>
<text x="163.8" y="138.7">See: https://www.allaboutcircuits.com/technical-articles/</text>
<text x="163.8" y="140.7">choosing-the-right-oscillator-for-your-microcontroller/</text>
<text x="17.8" y="164.1">Bypass Capacitors, one for each Vdd pin, and a 4.7uf cap for good measure.</text>
<text x="17.8" y="166.1">Also two bypass capacitors (1uf and 10nf) for the ADC and DAC.</text>
</g>
</svg>
